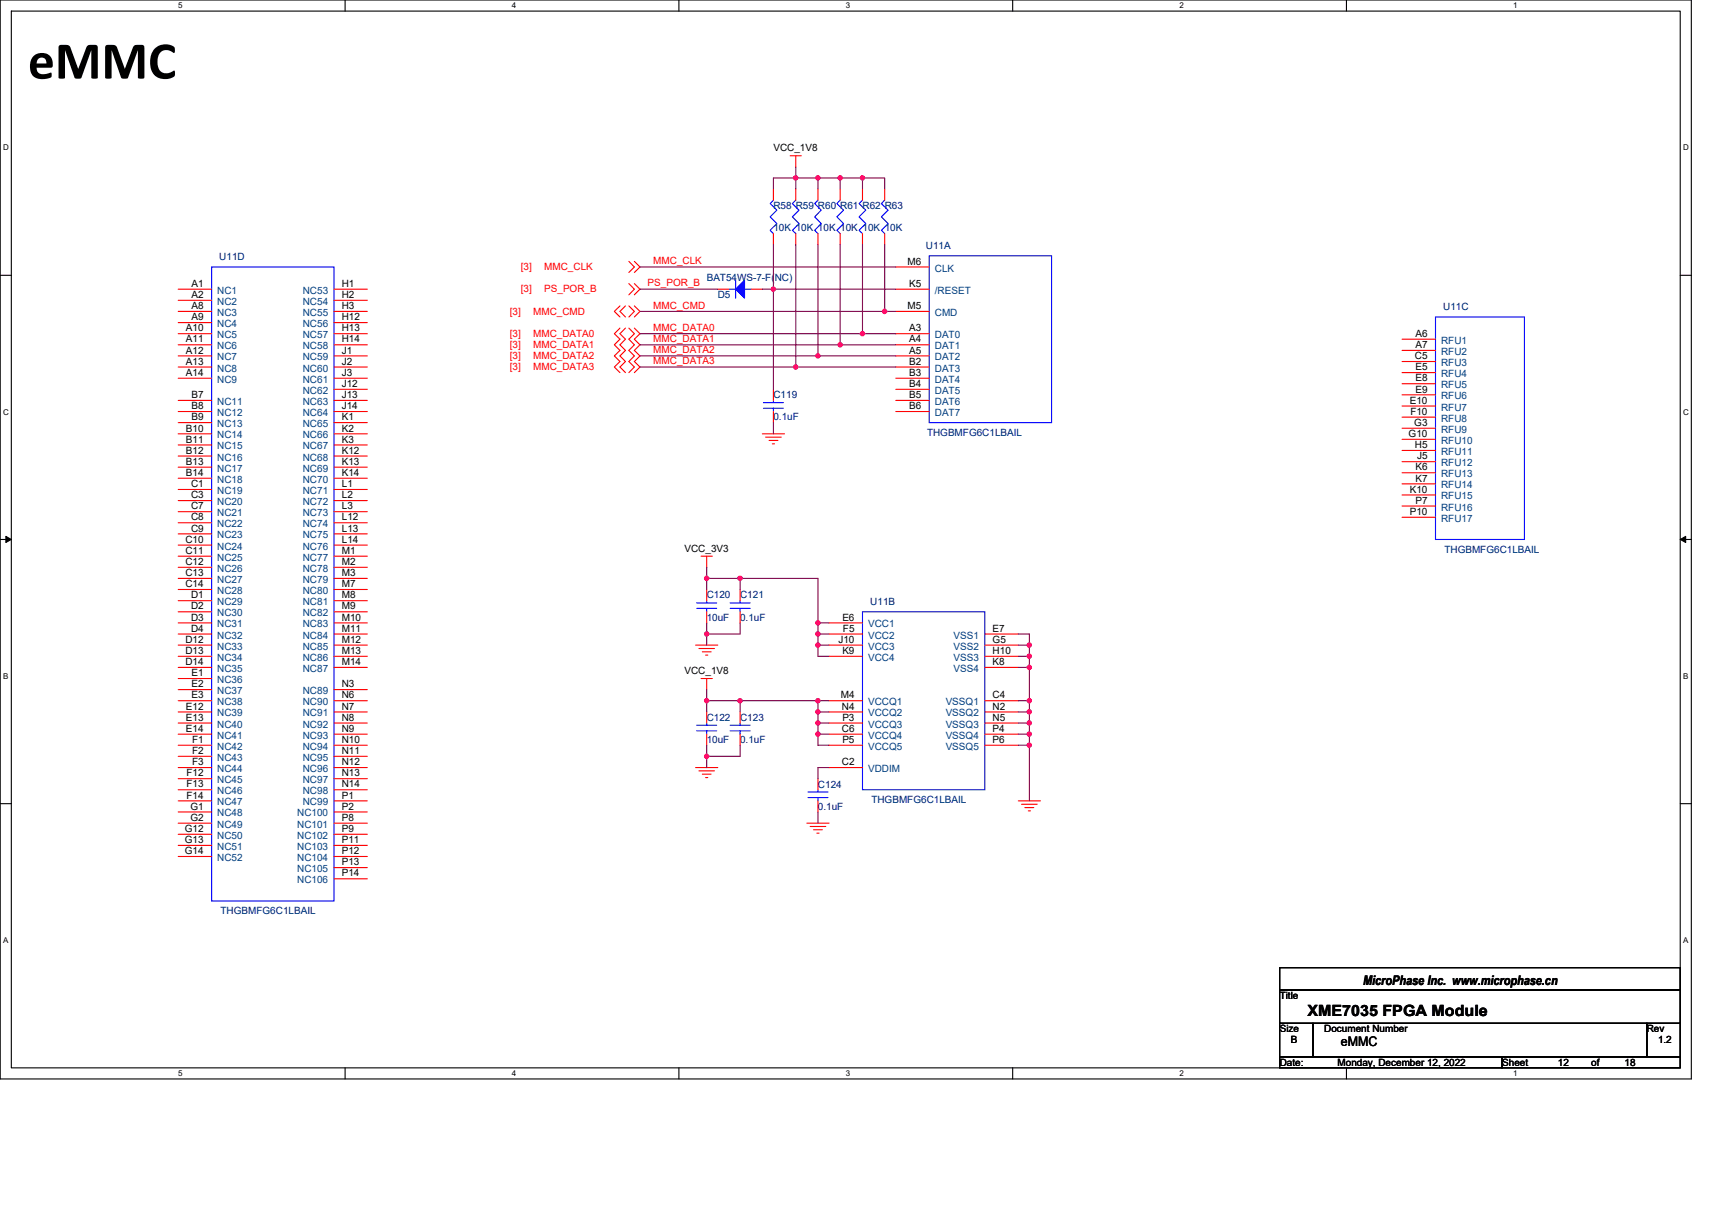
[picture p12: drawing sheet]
<svg xmlns="http://www.w3.org/2000/svg" width="297mm" height="210mm" viewBox="0 0 297 210" stroke-linecap="round" stroke-linejoin="round" font-family="sans-serif">
<path d="M0 0h293.5v187.2h-293.5zM2 1.9h289.5v183.4h-289.5z" fill="none" stroke="#000" stroke-width=".19"/>
<g fill="#fff">
<path d="M30.9 .2h.8v1.6h-.8z"/>
<path d="M30.9 185.5h.8v1.6h-.8z"/>
</g>
<path d="M59.9 0v1.9M59.9 185.3v1.9" fill="none" stroke="#000" stroke-width=".19"/>
<g fill="#fff">
<path d="M88.8 .2h.8v1.6h-.8z"/>
<path d="M88.8 185.5h.8v1.6h-.8z"/>
</g>
<path d="M117.8 0v1.9M117.8 185.3v1.9" fill="none" stroke="#000" stroke-width=".19"/>
<g fill="#fff">
<path d="M146.7 .2h.8v1.6h-.8z"/>
<path d="M146.7 185.5h.8v1.6h-.8z"/>
</g>
<path d="M175.7 0v1.9M175.7 185.3v1.9" fill="none" stroke="#000" stroke-width=".19"/>
<g fill="#fff">
<path d="M204.7 .2h.7v1.6h-.7z"/>
<path d="M204.7 185.5h.7v1.6h-.7z"/>
</g>
<path d="M233.6 0v1.9M233.6 185.3v1.9" fill="none" stroke="#000" stroke-width=".19"/>
<g fill="#fff">
<path d="M262.6 .2h.7v1.6h-.7z"/>
<path d="M262.6 185.5h.7v1.6h-.7z"/>
<path d="M.5 24.8h1v1.6h-1z"/>
<path d="M292 24.8h1v1.6h-1z"/>
<path d="M.5 70.7h1v1.5h-1z"/>
<path d="M292 70.7h1v1.5h-1z"/>
</g>
<path d="M0 47.8h2M291.5 47.8h2" fill="none" stroke="#000" stroke-width=".19"/>
<g fill="#fff">
<path d="M.5 116.5h.9v1.6h-.9z"/>
<path d="M292 116.5h.9v1.6h-.9z"/>
</g>
<path d="M0 93.6h2M291.5 93.6h2" fill="none" stroke="#000" stroke-width=".19"/>
<path d="M1 93.1l1 .5-1 .5zM291.5 93.6l1-.5v1z" fill="#000" stroke="#000" stroke-width=".17"/>
<g fill="#fff">
<path d="M.5 162.4h.9v1.5h-.9z"/>
<path d="M292 162.4h.9v1.5h-.9z"/>
</g>
<path d="M0 139.5h2M291.5 139.5h2M222 167.9h69.5v3.9h-69.5zM222 171.8h69.5v5.8h-69.5zM222 177.6h5.8v5.8h-5.8zM227.8 177.6h57.9v5.8h-57.9zM285.7 177.6h5.8v5.8h-5.8zM222 183.4h38.6v1.9h-38.6zM260.6 183.4h30.9v1.9h-30.9z" fill="none" stroke="#000" stroke-width=".19"/>
<g fill="none" stroke="#f00" stroke-width=".19">
<path d="M134.2 32.8v1.9M137.1 27h1.9M138.1 27v2M138.1 32.8v1.9M141.9 32.8v1.9M145.8 32.8v1.9M149.6 32.8v1.9M153.5 32.8v1.9M30.9 50.2h5.8M30.9 52.1h5.8M30.9 54h5.8M30.9 56h5.8"/>
<path d="M30.9 57.9h5.8M30.9 59.8h5.8M58 50.2h5.7M58 52.1h5.7M58 54h5.7M58 56h5.7M58 57.9h5.7M58 59.8h5.7M107.6 56.9l-1 1 1 1-1 .9 1 1-1 1 1 .9-1 1 1 1M107.6 53.1l-1 .9 1 1M108.5 56.9l-.9 1 .9 1-.9 .9 .9 1-.9 1 .9 .9-.9 1 .9 1M108.5 53.1l-.9 .9 .9 1"/>
<path d="M109.1 56.9l1 1-1 1 1 .9-1 1 1 1-1 .9 1 1-1 1M109.1 53.1l1 .9-1 1M109.1 45.4l1 .9-1 1M109.1 49.2l1 1-1 1M110.1 56.9l.9 1-.9 1 .9 .9-.9 1 .9 1-.9 .9 .9 1-.9 1M110.1 53.1l.9 .9-.9 1M110.1 45.4l.9 .9-.9 1M110.1 49.2l.9 1-.9 1M124.5 50.2h2M130.3 50.2h2M134.2 40.5v2M138.1 40.5v2"/>
<path d="M141.9 40.5v2M145.8 40.5v2M149.6 40.5v2M153.5 40.5v2M155.4 46.3h5.8M155.4 50.2h5.8M155.4 54h5.8M155.4 57.9h5.8M155.4 59.8h5.8M243.3 58.9h5.8M30.9 61.8h5.8M30.9 63.7h5.8"/>
<path d="M30.9 65.6h5.8M30.9 69.5h5.8M30.9 71.4h5.8M30.9 73.3h5.8M30.9 75.3h5.8M30.9 77.2h5.8M30.9 79.1h5.8M58 61.8h5.7M58 73.3h5.7M58 75.3h5.7M58 77.2h5.7M58 79.1h5.7"/>
<path d="M58 63.7h5.7M58 65.6h5.7M58 67.6h5.7M58 69.5h5.7M58 71.4h5.7M132.3 75.3h3.8M132.8 75.9h2.7M133.4 76.4h1.6M134 77h.4M134.2 67.6v1.9M134.2 71.4v1.9M155.4 61.8h5.8"/>
<path d="M155.4 63.7h5.8M155.4 65.6h5.8M155.4 67.6h5.8M155.4 69.5h5.8M155.4 71.4h5.8M243.3 60.8h5.8M243.3 62.7h5.8M243.3 64.7h5.8M243.3 66.6h5.8M243.3 68.5h5.8M243.3 70.5h5.8M243.3 72.4h5.8"/>
<path d="M243.3 74.3h5.8M243.3 76.2h5.8M243.3 78.2h5.8M30.9 81.1h5.8M30.9 83h5.8M30.9 84.9h5.8M30.9 86.9h5.8M30.9 88.8h5.8M30.9 90.7h5.8M30.9 92.6h5.8M30.9 94.6h5.8M30.9 96.5h5.8"/>
<path d="M30.9 98.4h5.8M58 81.1h5.7M58 83h5.7M58 84.9h5.7M58 86.9h5.7M58 88.8h5.7M58 90.7h5.7M58 92.6h5.7M58 94.6h5.7M58 96.5h5.7M58 98.4h5.7M121.6 96.5h2"/>
<path d="M122.6 96.5v1.9M243.3 80.1h5.8M243.3 82h5.8M243.3 84h5.8M243.3 85.9h5.8M243.3 87.8h5.8M243.3 89.8h5.8M30.9 100.4h5.8M30.9 102.3h5.8M30.9 104.2h5.8M30.9 106.2h5.8M30.9 108.1h5.8"/>
<path d="M30.9 110h5.8M30.9 112h5.8M30.9 113.9h5.8M30.9 115.8h5.8M30.9 117.8h5.8M30.9 119.7h5.8M58 100.4h5.7M58 102.3h5.7M58 104.2h5.7M58 106.2h5.7M58 108.1h5.7M58 110h5.7"/>
<path d="M58 112h5.7M58 113.9h5.7M58 115.8h5.7M58 119.7h5.7M120.7 112h3.8M121.3 112.5h2.7M121.6 117.8h2M121.9 113.1h1.5M122.4 113.7h.4M122.6 117.8v1.9M122.6 102.3v1.9M122.6 106.2v1.9"/>
<path d="M128.4 102.3v1.9M128.4 106.2v1.9M143.8 108.1h5.8M143.8 110h5.8M143.8 112h5.8M143.8 113.9h5.8M170.9 110h5.8M170.9 112h5.8M170.9 113.9h5.8M170.9 115.8h5.8M30.9 121.6h5.8M30.9 123.5h5.8"/>
<path d="M30.9 125.5h5.8M30.9 127.4h5.8M30.9 129.3h5.8M30.9 131.3h5.8M30.9 133.2h5.8M30.9 135.1h5.8M30.9 137.1h5.8M30.9 139h5.8M58 121.6h5.7M58 123.5h5.7M58 125.5h5.7M58 127.4h5.7"/>
<path d="M58 129.3h5.7M58 131.3h5.7M58 133.2h5.7M58 135.1h5.7M58 137.1h5.7M58 139h5.7M120.7 133.2h3.8M121.3 133.8h2.7M121.9 134.3h1.5M122.4 134.9h.4M122.6 123.5v2M122.6 127.4v1.9"/>
<path d="M128.4 123.5v2M128.4 127.4v1.9M141.9 135.1v2M141.9 139v1.9M143.8 121.6h5.8M143.8 123.5h5.8M143.8 125.5h5.8M143.8 127.4h5.8M143.8 129.3h5.8M143.8 133.2h5.8M170.9 121.6h5.8M170.9 123.5h5.8"/>
<path d="M170.9 125.5h5.8M170.9 129.3h5.8M170.9 127.4h5.8M176.7 139h3.8M177.2 139.6h2.8M30.9 140.9h5.8M30.9 142.9h5.8M30.9 144.8h5.8M30.9 146.7h5.8M30.9 148.6h5.8M58 140.9h5.7M58 142.9h5.7"/>
<path d="M58 144.8h5.7M58 146.7h5.7M58 148.6h5.7M58 150.6h5.7M58 152.5h5.7M140 142.9h3.8M140.6 143.4h2.7M141.2 144h1.5M141.7 144.6h.4M177.8 140.1h1.6M178.4 140.7h.4"/>
</g>
<g fill="none" stroke="#00f" stroke-width=".19">
<path d="M134.2 34.7l-.6 .6 1.2 1.2-1.2 1.1 1.2 1.2-1.2 1.2 .6 .5M138.1 34.7l-.6 .6 1.1 1.2-1.1 1.1 1.1 1.2-1.1 1.2 .6 .5M141.9 34.7l-.6 .6 1.2 1.2-1.2 1.1 1.2 1.2-1.2 1.2 .6 .5M145.8 34.7l-.6 .6 1.2 1.2-1.2 1.1 1.2 1.2-1.2 1.2 .6 .5M149.6 34.7l-.5 .6 1.1 1.2-1.1 1.1 1.1 1.2-1.1 1.2 .5 .5M153.5 34.7l-.6 .6 1.2 1.2-1.2 1.1 1.2 1.2-1.2 1.2 .6 .5M36.7 46.3h21.3v110.1h-21.3zM126.5 50.2h1.1M127.6 48.6v3.1M129.2 50.2h1.1M161.2 44.4h21.3v28.9h-21.3zM249.1 55h15.4v38.6h-15.4z"/>
<path d="M132.5 70.8h3.4M132.5 69.9h3.4M134.2 69.5v.4M134.2 70.8v.6M120.9 105.6h3.5M120.9 104.6h3.5M122.6 104.2v.4M122.6 105.6v.6M126.7 105.6h3.5M126.7 104.6h3.5M128.4 104.2v.4M128.4 105.6v.6"/>
<path d="M149.6 106.2h21.3v30.9h-21.3zM120.9 126.8h3.5M120.9 125.9h3.5M122.6 125.5v.4M122.6 126.8v.6M126.7 126.8h3.5M126.7 125.9h3.5M128.4 125.5v.4M128.4 126.8v.6M140.2 138.4h3.5M140.2 137.4h3.5M141.9 137.1v.3"/>
<path d="M141.9 138.4v.6"/>
</g>
<path d="M127.6 50.2l1.6-1.6v3.1z" fill-rule="evenodd" fill="#00f" stroke="#00f" stroke-width=".19"/>
<g fill="none" stroke="#800040" stroke-width=".19">
<path d="M138.1 30.9v1.9M138.1 29v1.9M138.1 30.9h3.8M138.1 30.9h-3.9v1.9M141.9 30.9v1.9M141.9 30.9h3.9M145.8 30.9h3.8M145.8 30.9v1.9M149.6 30.9h3.9v1.9M149.6 30.9v1.9M111 54h42.5M111 59.8h34.8"/>
<path d="M111 57.9h38.6M111 50.2h13.5M111 46.3h44.4M132.3 50.2h1.9M134.2 50.2h21.2M134.2 50.2v17.4M134.2 42.5v7.7M138.1 42.5v21.2M141.9 42.5v19.3M145.8 42.5v17.3M145.8 59.8h9.6M149.6 42.5v15.4"/>
<path d="M149.6 57.9h5.8M153.5 54h1.9M153.5 42.5v11.5M111 61.8h30.9M111 63.7h27.1M134.2 73.3v2M138.1 63.7h17.3M141.9 61.8h13.5M122.6 98.4v2M122.6 110v2M122.6 108.1v1.9M122.6 100.4v1.9"/>
<path d="M122.6 100.4h5.8M122.6 119.7v1.9M128.4 100.4h13.5v7.7M128.4 108.1v1.9h-5.8M128.4 100.4v1.9M141.9 110v2h1.9M141.9 108.1h1.9M141.9 112v1.9h1.9M141.9 108.1v1.9M141.9 110h1.9M176.7 110h1.9v2M176.7 115.8h1.9"/>
<path d="M176.7 113.9h1.9v1.9M176.7 112h1.9v1.9M178.6 115.8v5.8M122.6 121.6v1.9M122.6 131.3v1.9M122.6 129.3v2M122.6 121.6h5.8M128.4 121.6v1.9M128.4 121.6h13.5M128.4 129.3v2h-5.8M141.9 127.4v1.9h1.9M141.9 121.6h1.9"/>
<path d="M141.9 125.5v1.9h1.9M141.9 123.5v2h1.9M141.9 123.5h1.9M141.9 121.6v1.9M143.8 133.2h-1.9v1.9M176.7 121.6h1.9v1.9M176.7 129.3h1.9M176.7 127.4h1.9M176.7 125.5h1.9v1.9M176.7 123.5h1.9M178.6 129.3v9.7M178.6 127.4v1.9"/>
<path d="M178.6 123.5v2M141.9 140.9v2"/>
</g>
<g fill="#f0f" stroke="#f0f" stroke-width=".19">
<circle cx="178.6" cy="111.9" r=".38"/>
<circle cx="178.6" cy="121.6" r=".38"/>
<circle cx="178.6" cy="115.8" r=".38"/>
<circle cx="178.6" cy="113.9" r=".38"/>
<circle cx="178.6" cy="129.3" r=".38"/>
<circle cx="178.6" cy="127.4" r=".38"/>
<circle cx="178.6" cy="125.5" r=".38"/>
<circle cx="178.6" cy="123.5" r=".38"/>
<circle cx="149.6" cy="57.9" r=".38"/>
<circle cx="153.5" cy="54" r=".38"/>
<circle cx="141.9" cy="30.9" r=".38"/>
<circle cx="149.6" cy="30.9" r=".38"/>
<circle cx="145.8" cy="30.9" r=".38"/>
<circle cx="138" cy="63.7" r=".38"/>
<circle cx="141.9" cy="61.8" r=".38"/>
<circle cx="145.8" cy="59.8" r=".38"/>
<circle cx="128.4" cy="121.6" r=".38"/>
<circle cx="122.6" cy="121.6" r=".38"/>
<circle cx="122.6" cy="131.3" r=".38"/>
<circle cx="128.4" cy="100.4" r=".38"/>
<circle cx="122.6" cy="110" r=".38"/>
<circle cx="122.6" cy="100.4" r=".38"/>
<circle cx="141.9" cy="111.9" r=".38"/>
<circle cx="141.9" cy="110" r=".38"/>
<circle cx="141.9" cy="108.1" r=".38"/>
<circle cx="141.9" cy="121.6" r=".38"/>
<circle cx="141.9" cy="127.4" r=".38"/>
<circle cx="141.9" cy="125.5" r=".38"/>
<circle cx="141.9" cy="123.5" r=".38"/>
<circle cx="138" cy="30.9" r=".38"/>
<circle cx="134.2" cy="50.2" r=".38"/>
</g>
<text font-size="9.2" x="4.9" y="13.6">eMMC</text>
<text font-size="2.7" x="226.9" y="176.2">XME7035 FPGA Module</text>
<g font-size="2.3">
<text x="236.5" y="170.9">MicroPhase Inc. www.microphase.cn</text>
<text x="232.6" y="181.6">eMMC</text>
</g>
<g font-size="1.7">
<text x="134.2" y="26.2">VCC_1V8</text>
<text x="157.5" y="45.9">M6</text>
<text x="33.2" y="49.8">A1</text>
<text x="33.2" y="51.7">A2</text>
<text x="33.2" y="53.6">A8</text>
<text x="59.3" y="49.8">H1</text>
<text x="59.3" y="51.7">H2</text>
<text x="59.3" y="53.6">H3</text>
<text x="157.5" y="53.6">M5</text>
<text x="157.7" y="49.8">K5</text>
<text x="32.3" y="57.5">A10</text>
<text x="32.3" y="59.4">A11</text>
<text x="33.2" y="55.6">A9</text>
<text x="59.3" y="55.6">H12</text>
<text x="59.3" y="57.5">H13</text>
<text x="59.3" y="59.4">H14</text>
<text x="157.7" y="57.5">A3</text>
<text x="157.7" y="59.4">A4</text>
<text x="245.6" y="58.5">A6</text>
<text x="32.3" y="61.4">A12</text>
<text x="32.3" y="63.3">A13</text>
<text x="32.3" y="65.2">A14</text>
<text x="59.3" y="61.4">J1</text>
<text x="59.3" y="63.3">J2</text>
<text x="59.3" y="65.2">J3</text>
<text x="157.7" y="61.4">A5</text>
<text x="157.7" y="63.3">B2</text>
<text x="157.7" y="65.2">B3</text>
<text x="245.5" y="62.3">C5</text>
<text x="245.6" y="60.4">A7</text>
<text x="245.6" y="64.3">E5</text>
<text x="33.2" y="69.1">B7</text>
<text x="33.2" y="71">B8</text>
<text x="59.3" y="67.2">J12</text>
<text x="59.3" y="69.1">J13</text>
<text x="59.3" y="71">J14</text>
<text x="157.7" y="67.2">B4</text>
<text x="157.7" y="69.1">B5</text>
<text x="157.7" y="71">B6</text>
<text x="244.6" y="70.1">E10</text>
<text x="244.7" y="72">F10</text>
<text x="245.6" y="66.2">E8</text>
<text x="245.6" y="68.1">E9</text>
<text x="32.3" y="74.9">B10</text>
<text x="32.3" y="76.8">B11</text>
<text x="33.2" y="72.9">B9</text>
<text x="59.3" y="72.9">K1</text>
<text x="59.3" y="74.9">K2</text>
<text x="59.3" y="76.8">K3</text>
<text x="244.4" y="75.8">G10</text>
<text x="245.4" y="73.9">G3</text>
<text x="245.5" y="77.8">H5</text>
<text x="32.3" y="78.7">B12</text>
<text x="32.3" y="80.7">B13</text>
<text x="32.3" y="82.6">B14</text>
<text x="59.3" y="78.7">K12</text>
<text x="59.3" y="80.7">K13</text>
<text x="59.3" y="82.6">K14</text>
<text x="245.6" y="81.6">K6</text>
<text x="245.6" y="83.6">K7</text>
<text x="245.9" y="79.7">J5</text>
<text x="33.1" y="84.5">C1</text>
<text x="33.1" y="86.5">C3</text>
<text x="33.1" y="88.4">C7</text>
<text x="59.3" y="84.5">L1</text>
<text x="59.3" y="86.5">L2</text>
<text x="59.3" y="88.4">L3</text>
<text x="244.6" y="85.5">K10</text>
<text x="244.6" y="89.4">P10</text>
<text x="245.6" y="87.4">P7</text>
<text x="32.2" y="94.2">C10</text>
<text x="33.1" y="90.3">C8</text>
<text x="33.1" y="92.2">C9</text>
<text x="59.3" y="90.3">L12</text>
<text x="59.3" y="92.2">L13</text>
<text x="59.3" y="94.2">L14</text>
<text x="118.8" y="95.7">VCC_3V3</text>
<text x="32.2" y="96.1">C11</text>
<text x="32.2" y="98">C12</text>
<text x="32.2" y="100">C13</text>
<text x="32.2" y="101.9">C14</text>
<text x="59.3" y="96.1">M1</text>
<text x="59.3" y="98">M2</text>
<text x="59.3" y="100">M3</text>
<text x="59.3" y="101.9">M7</text>
<text x="33.1" y="103.8">D1</text>
<text x="33.1" y="105.8">D2</text>
<text x="33.1" y="107.7">D3</text>
<text x="59.3" y="103.8">M8</text>
<text x="59.3" y="105.8">M9</text>
<text x="59.3" y="107.7">M10</text>
<text x="146.2" y="107.7">E6</text>
<text x="32.2" y="111.5">D12</text>
<text x="32.2" y="113.5">D13</text>
<text x="33.1" y="109.6">D4</text>
<text x="59.3" y="109.6">M11</text>
<text x="59.3" y="111.5">M12</text>
<text x="59.3" y="113.5">M13</text>
<text x="145.5" y="111.5">J10</text>
<text x="146.2" y="113.5">K9</text>
<text x="146.3" y="109.6">F5</text>
<text x="172.2" y="109.6">E7</text>
<text x="172.2" y="111.5">G5</text>
<text x="172.2" y="113.5">H10</text>
<text x="32.2" y="115.4">D14</text>
<text x="33.2" y="117.3">E1</text>
<text x="33.2" y="119.3">E2</text>
<text x="59.3" y="115.4">M14</text>
<text x="59.3" y="119.3">N3</text>
<text x="118.8" y="117">VCC_1V8</text>
<text x="172.2" y="115.4">K8</text>
<text x="32.3" y="123.1">E12</text>
<text x="32.3" y="125.1">E13</text>
<text x="33.2" y="121.2">E3</text>
<text x="59.3" y="121.2">N6</text>
<text x="59.3" y="123.1">N7</text>
<text x="59.3" y="125.1">N8</text>
<text x="145.9" y="121.2">M4</text>
<text x="146.1" y="123.1">N4</text>
<text x="146.2" y="125.1">P3</text>
<text x="172.2" y="121.2">C4</text>
<text x="172.2" y="123.1">N2</text>
<text x="172.2" y="125.1">N5</text>
<text x="32.3" y="127">E14</text>
<text x="33.3" y="128.9">F1</text>
<text x="33.3" y="130.9">F2</text>
<text x="59.3" y="127">N9</text>
<text x="59.3" y="128.9">N10</text>
<text x="59.3" y="130.9">N11</text>
<text x="146.1" y="127">C6</text>
<text x="146.2" y="128.9">P5</text>
<text x="172.2" y="128.9">P6</text>
<text x="172.2" y="127">P4</text>
<text x="32.4" y="134.7">F12</text>
<text x="32.4" y="136.7">F13</text>
<text x="33.3" y="132.8">F3</text>
<text x="59.3" y="132.8">N12</text>
<text x="59.3" y="134.7">N13</text>
<text x="59.3" y="136.7">N14</text>
<text x="146.1" y="132.8">C2</text>
<text x="32.4" y="138.6">F14</text>
<text x="33" y="140.5">G1</text>
<text x="33" y="142.5">G2</text>
<text x="59.3" y="138.6">P1</text>
<text x="59.3" y="140.5">P2</text>
<text x="59.3" y="142.5">P8</text>
<text x="32.1" y="144.4">G12</text>
<text x="32.1" y="146.3">G13</text>
<text x="32.1" y="148.2">G14</text>
<text x="59.3" y="144.4">P9</text>
<text x="59.3" y="146.3">P11</text>
<text x="59.3" y="148.2">P12</text>
<text x="59.3" y="150.2">P13</text>
<text x="59.3" y="152.1">P14</text>
<text x="222" y="173.4">Title</text>
<text x="222" y="179.1">Size</text>
<text x="229.8" y="179.1">Document Number</text>
<text x="285.7" y="179.1">Rev</text>
<text x="222" y="184.9">Date:</text>
<text x="224" y="181.1">B</text>
<text x="232.1" y="184.9">Monday, December 12, 2022</text>
<text x="260.6" y="184.9">Sheet</text>
<text x="270.3" y="184.9">12</text>
<text x="276.1" y="184.9">of</text>
<text x="281.9" y="184.9">18</text>
<text x="287.7" y="181.1">1.2</text>
</g>
<g font-size="1.7" fill="#000080">
<text x="134.2" y="36.3">R58 R59 R60 R61 R62 R63</text>
<text x="134.2" y="40.2">10K 10K 10K 10K 10K 10K</text>
<text x="38.1" y="45.2">U11D</text>
<text x="160.7" y="43.2">U11A</text>
<text x="122.6" y="48.8">BAT54WS-7-F(NC)</text>
<text x="124.5" y="51.7">D5</text>
<text x="250.4" y="53.8">U11C</text>
<text x="134.2" y="69.1">C119</text>
<text x="134.2" y="73">0.1uF</text>
<text x="160.8" y="75.7">THGBMFG6C1LBAIL</text>
<text x="250.6" y="95.9">THGBMFG6C1LBAIL</text>
<text x="122.6" y="103.8">C120</text>
<text x="122.6" y="107.7">10uF</text>
<text x="128.4" y="103.8">C121</text>
<text x="128.4" y="107.7">0.1uF</text>
<text x="151" y="105">U11B</text>
<text x="122.6" y="125.1">C122</text>
<text x="128.4" y="125.1">C123</text>
<text x="122.6" y="128.9">10uF</text>
<text x="128.4" y="128.9">0.1uF</text>
<text x="141.9" y="136.7">C124</text>
<text x="141.9" y="140.5">0.1uF</text>
<text x="151.2" y="139.4">THGBMFG6C1LBAIL</text>
<text x="38.3" y="158.7">THGBMFG6C1LBAIL</text>
</g>
<g font-size="1.7" fill="#f00">
<text x="90.4" y="46.9">[3]</text>
<text x="94.4" y="46.9">MMC_CLK</text>
<text x="113.3" y="45.8">MMC_CLK</text>
<text x="90.4" y="50.8">[3]</text>
<text x="94.4" y="50.8">PS_POR_B</text>
<text x="112.4" y="49.7">PS_POR_B</text>
<text x="113.3" y="53.6">MMC_CMD</text>
<text x="88.5" y="58.5">[3]</text>
<text x="88.5" y="54.6">[3]</text>
<text x="92.5" y="58.5">MMC_DATA0</text>
<text x="92.5" y="54.6">MMC_CMD</text>
<text x="113.3" y="59.4">MMC_DATA1</text>
<text x="113.3" y="57.4">MMC_DATA0</text>
<text x="88.5" y="64.3">[3]</text>
<text x="88.5" y="62.4">[3]</text>
<text x="88.5" y="60.4">[3]</text>
<text x="92.5" y="64.3">MMC_DATA3</text>
<text x="92.5" y="62.4">MMC_DATA2</text>
<text x="92.5" y="60.4">MMC_DATA1</text>
<text x="113.3" y="63.2">MMC_DATA3</text>
<text x="113.3" y="61.3">MMC_DATA2</text>
</g>
<g font-size="1.7" fill="#004080">
<text x="162.2" y="47.1">CLK</text>
<text x="37.7" y="51">NC1</text>
<text x="37.7" y="52.9">NC2</text>
<text x="52.5" y="51">NC53</text>
<text x="52.5" y="52.9">NC54</text>
<text x="162.2" y="51">/RESET</text>
<text x="37.7" y="54.8">NC3</text>
<text x="37.7" y="56.8">NC4</text>
<text x="37.7" y="58.7">NC5</text>
<text x="52.5" y="54.8">NC55</text>
<text x="52.5" y="56.8">NC56</text>
<text x="52.5" y="58.7">NC57</text>
<text x="162.2" y="54.8">CMD</text>
<text x="162.2" y="58.7">DAT0</text>
<text x="250" y="59.6">RFU1</text>
<text x="37.7" y="60.6">NC6</text>
<text x="37.7" y="62.5">NC7</text>
<text x="37.7" y="64.5">NC8</text>
<text x="52.5" y="60.6">NC58</text>
<text x="52.5" y="62.5">NC59</text>
<text x="52.5" y="64.5">NC60</text>
<text x="162.2" y="60.6">DAT1</text>
<text x="162.2" y="62.5">DAT2</text>
<text x="162.2" y="64.5">DAT3</text>
<text x="250" y="61.6">RFU2</text>
<text x="250" y="63.5">RFU3</text>
<text x="250" y="65.4">RFU4</text>
<text x="37.7" y="66.4">NC9</text>
<text x="37.7" y="70.3">NC11</text>
<text x="52.5" y="66.4">NC61</text>
<text x="52.5" y="68.3">NC62</text>
<text x="52.5" y="70.3">NC63</text>
<text x="162.2" y="66.4">DAT4</text>
<text x="162.2" y="68.3">DAT5</text>
<text x="162.2" y="70.3">DAT6</text>
<text x="250" y="67.4">RFU5</text>
<text x="250" y="69.3">RFU6</text>
<text x="250" y="71.2">RFU7</text>
<text x="37.7" y="72.2">NC12</text>
<text x="37.7" y="74.1">NC13</text>
<text x="37.7" y="76.1">NC14</text>
<text x="37.7" y="78">NC15</text>
<text x="52.5" y="74.1">NC65</text>
<text x="52.5" y="76.1">NC66</text>
<text x="52.5" y="78">NC67</text>
<text x="52.5" y="72.2">NC64</text>
<text x="162.2" y="72.2">DAT7</text>
<text x="250" y="73.2">RFU8</text>
<text x="250" y="75.1">RFU9</text>
<text x="250" y="77">RFU10</text>
<text x="37.7" y="79.9">NC16</text>
<text x="37.7" y="81.9">NC17</text>
<text x="37.7" y="83.8">NC18</text>
<text x="52.5" y="79.9">NC68</text>
<text x="52.5" y="81.9">NC69</text>
<text x="52.5" y="83.8">NC70</text>
<text x="250" y="79">RFU11</text>
<text x="250" y="80.9">RFU12</text>
<text x="250" y="82.8">RFU13</text>
<text x="37.7" y="85.7">NC19</text>
<text x="37.7" y="87.7">NC20</text>
<text x="37.7" y="89.6">NC21</text>
<text x="52.5" y="85.7">NC71</text>
<text x="52.5" y="87.7">NC72</text>
<text x="52.5" y="89.6">NC73</text>
<text x="250" y="84.8">RFU14</text>
<text x="250" y="86.7">RFU15</text>
<text x="250" y="88.6">RFU16</text>
<text x="37.7" y="91.5">NC22</text>
<text x="37.7" y="93.4">NC23</text>
<text x="37.7" y="95.4">NC24</text>
<text x="52.5" y="91.5">NC74</text>
<text x="52.5" y="93.4">NC75</text>
<text x="52.5" y="95.4">NC76</text>
<text x="250" y="90.6">RFU17</text>
<text x="37.7" y="97.3">NC25</text>
<text x="37.7" y="99.2">NC26</text>
<text x="37.7" y="101.2">NC27</text>
<text x="52.5" y="97.3">NC77</text>
<text x="52.5" y="99.2">NC78</text>
<text x="52.5" y="101.2">NC79</text>
<text x="37.7" y="103.1">NC28</text>
<text x="37.7" y="105">NC29</text>
<text x="37.7" y="107">NC30</text>
<text x="52.5" y="103.1">NC80</text>
<text x="52.5" y="105">NC81</text>
<text x="52.5" y="107">NC82</text>
<text x="37.7" y="108.9">NC31</text>
<text x="37.7" y="110.8">NC32</text>
<text x="37.7" y="112.7">NC33</text>
<text x="52.5" y="108.9">NC83</text>
<text x="52.5" y="110.8">NC84</text>
<text x="52.5" y="112.7">NC85</text>
<text x="150.6" y="108.9">VCC1</text>
<text x="150.6" y="110.8">VCC2</text>
<text x="150.6" y="112.7">VCC3</text>
<text x="165.4" y="110.8">VSS1</text>
<text x="165.4" y="112.7">VSS2</text>
<text x="37.7" y="114.7">NC34</text>
<text x="37.7" y="116.6">NC35</text>
<text x="37.7" y="118.5">NC36</text>
<text x="52.5" y="114.7">NC86</text>
<text x="52.5" y="116.6">NC87</text>
<text x="150.6" y="114.7">VCC4</text>
<text x="165.4" y="114.7">VSS3</text>
<text x="165.4" y="116.6">VSS4</text>
<text x="37.7" y="120.5">NC37</text>
<text x="37.7" y="122.4">NC38</text>
<text x="37.7" y="124.3">NC39</text>
<text x="52.5" y="120.5">NC89</text>
<text x="52.5" y="122.4">NC90</text>
<text x="52.5" y="124.3">NC91</text>
<text x="150.6" y="122.4">VCCQ1</text>
<text x="150.6" y="124.3">VCCQ2</text>
<text x="164.1" y="122.4">VSSQ1</text>
<text x="164.1" y="124.3">VSSQ2</text>
<text x="37.7" y="126.3">NC40</text>
<text x="37.7" y="128.2">NC41</text>
<text x="37.7" y="130.1">NC42</text>
<text x="52.5" y="126.3">NC92</text>
<text x="52.5" y="128.2">NC93</text>
<text x="52.5" y="130.1">NC94</text>
<text x="150.6" y="126.3">VCCQ3</text>
<text x="150.6" y="128.2">VCCQ4</text>
<text x="150.6" y="130.1">VCCQ5</text>
<text x="164.1" y="126.3">VSSQ3</text>
<text x="164.1" y="130.1">VSSQ5</text>
<text x="164.1" y="128.2">VSSQ4</text>
<text x="37.7" y="132">NC43</text>
<text x="37.7" y="134">NC44</text>
<text x="37.7" y="135.9">NC45</text>
<text x="37.7" y="137.8">NC46</text>
<text x="52.5" y="132">NC95</text>
<text x="52.5" y="134">NC96</text>
<text x="52.5" y="135.9">NC97</text>
<text x="52.5" y="137.8">NC98</text>
<text x="150.6" y="134">VDDIM</text>
<text x="37.7" y="139.8">NC47</text>
<text x="37.7" y="141.7">NC48</text>
<text x="37.7" y="143.6">NC49</text>
<text x="51.6" y="141.7">NC100</text>
<text x="51.6" y="143.6">NC101</text>
<text x="52.5" y="139.8">NC99</text>
<text x="37.7" y="145.6">NC50</text>
<text x="37.7" y="147.5">NC51</text>
<text x="37.7" y="149.4">NC52</text>
<text x="51.6" y="145.6">NC102</text>
<text x="51.6" y="147.5">NC103</text>
<text x="51.6" y="149.4">NC104</text>
<text x="51.6" y="151.3">NC105</text>
<text x="51.6" y="153.3">NC106</text>
</g>
<g font-size="1.4">
<text x="30.9" y="1.5">5</text>
<text x="88.8" y="1.5">4</text>
<text x="146.7" y="1.5">3</text>
<text x="204.7" y="1.5">2</text>
<text x="262.6" y="1.5">1</text>
<text x=".5" y="26.1">D</text>
<text x="292" y="26.1">D</text>
<text x=".5" y="71.9">C</text>
<text x="292" y="71.9">C</text>
<text x=".5" y="117.8">B</text>
<text x="292" y="117.8">B</text>
<text x=".5" y="163.6">A</text>
<text x="292" y="163.6">A</text>
<text x="30.9" y="186.8">5</text>
<text x="88.8" y="186.8">4</text>
<text x="146.7" y="186.8">3</text>
<text x="204.7" y="186.8">2</text>
<text x="262.6" y="186.8">1</text>
</g>
</svg>
